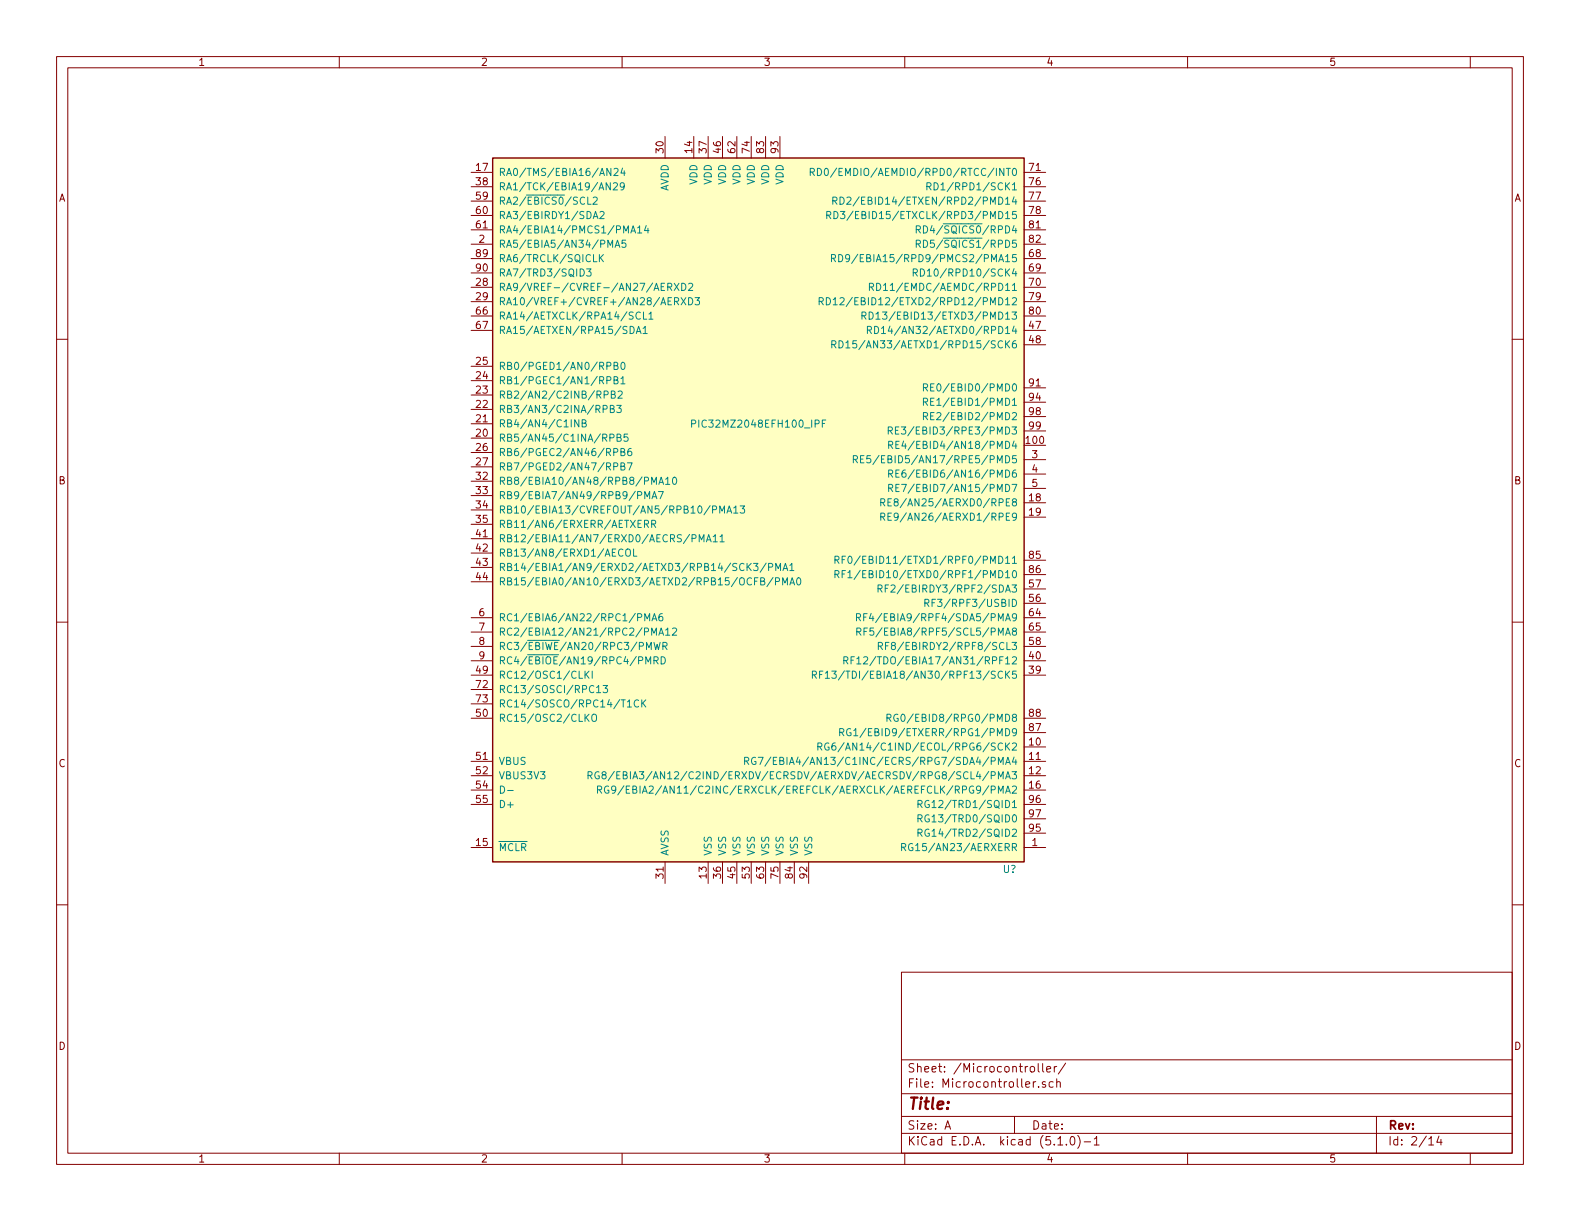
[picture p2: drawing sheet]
<svg xmlns="http://www.w3.org/2000/svg" width="279mm" height="216mm" viewBox="0 0 279 216" stroke-linecap="round" stroke-linejoin="round" font-family="sans-serif">
<g fill="none" stroke="#840000" stroke-width=".18">
<path d="M10 10h259.4v195.9h-259.4zM12 12h255.4v191.9h-255.4zM60 10v2M110 10v2M160 10v2M210 10v2M260 10v2M83.3 30.5h3.8M83.3 33h3.8M83.3 35.6h3.8M83.3 38.1h3.8M117.6 24.1v3.8"/>
<path d="M122.7 24.1v3.8M125.2 24.1v3.8M127.8 24.1v3.8M130.3 24.1v3.8M132.8 24.1v3.8M135.4 24.1v3.8M137.9 24.1v3.8M181.1 30.5h3.8M181.1 33h3.8M181.1 35.6h3.8M181.1 38.1h3.8M10 60h2"/>
<path d="M83.3 43.2h3.8M83.3 50.8h3.8M83.3 53.3h3.8M83.3 58.4h3.8M83.3 40.6h3.8M83.3 55.9h3.8M83.3 45.7h3.8M83.3 48.3h3.8M181.1 43.2h3.8M181.1 50.8h3.8M181.1 53.3h3.8M181.1 58.4h3.8"/>
<path d="M181.1 40.6h3.8M181.1 55.9h3.8M181.1 45.7h3.8M181.1 48.3h3.8M267.4 60h2M83.3 77.5h3.8M83.3 74.9h3.8M83.3 72.4h3.8M83.3 69.9h3.8M83.3 67.3h3.8M83.3 64.8h3.8M181.1 78.7h3.8"/>
<path d="M181.1 61h3.8M181.1 68.6h3.8M181.1 71.1h3.8M181.1 73.7h3.8M181.1 76.2h3.8M83.3 80h3.8M83.3 82.6h3.8M83.3 85.1h3.8M83.3 87.6h3.8M83.3 90.2h3.8M83.3 92.7h3.8M83.3 95.3h3.8"/>
<path d="M83.3 97.8h3.8M181.1 88.9h3.8M181.1 91.4h3.8M181.1 81.3h3.8M181.1 83.8h3.8M181.1 86.4h3.8M181.1 99.1h3.8M10 110h2M83.3 119.4h3.8M83.3 116.8h3.8M83.3 100.3h3.8M83.3 102.9h3.8"/>
<path d="M83.3 114.3h3.8M83.3 109.2h3.8M83.3 111.8h3.8M181.1 119.4h3.8M181.1 116.8h3.8M181.1 106.7h3.8M181.1 104.1h3.8M181.1 114.3h3.8M181.1 109.2h3.8M181.1 111.8h3.8M181.1 101.6h3.8M267.4 110h2"/>
<path d="M83.3 134.6h3.8M83.3 137.2h3.8M83.3 139.7h3.8M83.3 127h3.8M83.3 121.9h3.8M83.3 124.5h3.8M181.1 132.1h3.8M181.1 134.6h3.8M181.1 137.2h3.8M181.1 139.7h3.8M181.1 127h3.8M181.1 129.5h3.8"/>
<path d="M10 160h2M83.3 149.9h3.8M83.3 142.2h3.8M117.6 152.4v3.8M125.2 152.4v3.8M127.8 152.4v3.8M130.3 152.4v3.8M132.8 152.4v3.8M135.4 152.4v3.8M137.9 152.4v3.8M140.5 152.4v3.8M143 152.4v3.8"/>
<path d="M181.1 149.9h3.8M181.1 142.2h3.8M181.1 147.3h3.8M181.1 144.8h3.8M267.4 160h2M159.4 171.9h108v32h-108zM159.4 197.4h108M159.4 193.4h108M159.4 187.4h108M167.1 199.7l.5-1.5 .5 1.5M167.2 199.2h.8M179.4 197.4v3"/>
<path d="M182.2 188.7l.2-.1 .5 .1v.7l-.2 .2-.5-.2zM183.2 191.3l-.5 .2M183.6 188.1v1.3l.2 .2M183.7 192.1v.2M184.4 188.1v1.3l.2 .2M184.9 191.3h-.4l-.2 .2 .1 .2 .5 .1v.4h-.6M185.1 189.1l.7-.2-.1-.3h-.4l-.2 .2 .1 .7h.5M186.2 191.3h-.4l-.3 .2 .1 .6 .2 .2 .4-.1M186.4 188.6v1M186.9 191.4l.2-.1h.4v1M186.9 188.6l-.5 .2M186.9 190.8v1.5"/>
<path d="M188.4 188l-1.3 1.9M243.4 197.4v6.5M60 203.9v2M110 203.9v2M159.4 200.4h108M160 203.9v2M187.1 202.5h.8M188.6 202.3v.2M189.4 201.1l.3-.1a.94 .94 0 0 1 0 1.5 .82 .82 0 0 1-.3-1.4zM190.6 200.8a1.71 1.71 0 0 1 0 2.2M191.7 201.9h1.2M193.5 201.4l.4-.4v1.5"/>
<path d="M193.5 202.5h.9M210 203.9v2M252.7 201.4l.4-.4v1.5M252.7 202.5h.8M254.5 200.9l-.4 1.1h.9M254.8 201.5v1M260 203.9v2"/>
</g>
<path d="M87.1 27.9h94v124.5h-94z" fill="#ffffc2" stroke="#ffffc2" stroke-width=".18"/>
<path d="M87.1 27.9h94v124.5h-94z" fill="none" stroke="#840000" stroke-width=".25"/>
<g fill="none" stroke="#008484" stroke-width=".18">
<path d="M103.9 34.8v1.3h.6M104.9 35l.5-.2 .2 .4v.2l-.8 .7h.8M104.9 38.7l.4-1.3 .4 1.3M105 38.3h.6M106.1 37.5l.5-.1 .2 .3-.8 1h.8M107.9 32.3v1.3l-.7-1.3v1.3M108 29.8v1.2l-.7-1.2v1.2M108.5 32.4l.4-.1 .3 .4-.8 .9h.8M108.6 29.9l.5-.1 .2 .3-.1 .2-.7 .7h.8M110.1 29.7l-.3 .9h.8M110.4 32.9l-.2 .2h-.3l-.2-.2v-.5l.2-.1h.3l.2 .3a.97 .97 0 0 1-.2 .9l-.4 .1M110.4 30.2v.8"/>
<path d="M114.3 39.9l-.3 .9h.8M143.3 30.4h.6l.1-.2-.1-.3-.1-.1h-.5v1.2M143.6 30.4l.4 .6M144.6 29.8a.64 .64 0 0 1 .7 .6 .64 .64 0 0 1-.7 .6zM145.9 29.9l.2-.1a.69 .69 0 0 1 .4 .6 .69 .69 0 0 1-.4 .6l-.3-.2v-.2zM146.2 38l.7-.1v-.4l-.2-.1h-.5v1.3M146.5 38l.4 .7M147.3 35.5l.7-.1v-.4l-.7-.2v1.3M147.5 37.4a.64 .64 0 0 1 .7 .6 .64 .64 0 0 1-.7 .7zM147.6 35.5l.4 .6M148 29.7l-1.1 1.6M148.5 34.8a.64 .64 0 0 1 .8 .7 .64 .64 0 0 1-.8 .6z"/>
<path d="M148.6 37.4h.8l-.4 .5 .3 .1 .1 .4-.3 .3-.5-.2M149.8 35l.4-.2 .3 .4-.8 .9h.8M150.9 37.3l-1.1 1.7M151.9 34.8l-1 1.6M163.3 39.9a.64 .64 0 0 1 .7 .7 .64 .64 0 0 1-.7 .6zM163.9 33l.6-.1 .1-.2v-.3l-.2-.1h-.5v1.3M164.2 33l.4 .6M165.2 32.3a.64 .64 0 0 1 .7 .6 .64 .64 0 0 1-.7 .7zM102.6 47.5a.64 .64 0 0 1 .7 .7 .64 .64 0 0 1-.7 .6zM103.7 47.5h.8l-.4 .5 .4 .2-.1 .6h-.5l-.2-.1M105 45v1.3h.6M106 45v1.3"/>
<path d="M106.2 45.6l.5 .7M106.7 45l-.7 .7M107.5 43.7v-1.2l.4 .9 .4-.9v1.2M108.8 43.7l.4-1.2 .4 1.2M108.9 43.4h.6M110.6 42.5h-.6v.6l.2-.1 .4 .1v.5l-.1 .1-.5-.1M111.4 57.7a.64 .64 0 0 1 .7 .6 .64 .64 0 0 1-.7 .7zM111.6 41.2l.4-1.3 .4 1.3M111.7 40.8h.6M112.5 59l.4-1.3 .5 1.3M112.6 58.6h.6M112.8 40.3l.3-.4v1.3"/>
<path d="M112.8 41.2h.7M113.2 55.3a.6 .6 0 0 0-.8 .4 .6 .6 0 0 0 .6 .7l.2-.1M113.7 58.1l.4-.4v1.3M113.7 59h.8M113.8 55.2v1.2h.6M114.6 40.4v.8M114.8 55.5l.3-.3v1.2M114.8 56.4h.7M117.5 50.1h-.6v1.3h.6M118.1 50.7h.6v-.5l-.1-.1h-.5v1.3M118.4 50.7l.4 .7M119.2 50.1l.9 1.3"/>
<path d="M119.3 53.3l.7-.1v-.4l-.7-.2v1.3M119.6 53.3l.4 .6M120.1 50.1l-.9 1.3M120.4 52.6l.9 1.3M120.5 50.1a.64 .64 0 0 1 .8 .6 .64 .64 0 0 1-.8 .7zM121.3 52.6l-.9 1.3M121.8 50.2l.5-.1 .2 .3-.8 1h.8M121.8 52.6a.64 .64 0 0 1 .7 .7 .64 .64 0 0 1-.7 .6zM122.9 52.6h.8l-.4 .5 .3 .1v.6l-.1 .1-.6-.1M144.9 53.3l.6-.1 .1-.1-.1-.3-.2-.2h-.4v1.3M145.2 53.3l.4 .6M146.1 52.6a.64 .64 0 0 1 .8 .7 .64 .64 0 0 1-.8 .6z"/>
<path d="M147 45.7l.7-.1v-.5l-.2-.1h-.5v1.3M147.3 53l.4-.4v1.3M147.3 45.7l.5 .6M147.3 53.9h.8M148.3 45a.64 .64 0 0 1 .7 .6 .64 .64 0 0 1-.7 .7zM148.5 52.8l.5-.2 .2 .2 .1 .2-.1 .2-.7 .7h.8M150.2 45.6l-.2 .2-.4-.1-.1-.1 .1-.5 .2-.1h.2l.2 .3a.97 .97 0 0 1-.2 .9l-.4 .1M150.7 52.6l-1.1 1.6M151.7 45l-1.1 1.6M152.4 55.8h.6l.1-.5-.2-.1h-.5v1.2M152.7 55.8l.4 .6M153.4 58.4l.6-.1 .1-.5-.2-.1h-.5v1.3"/>
<path d="M153.7 55.2a.64 .64 0 0 1 .7 .6 .64 .64 0 0 1-.7 .6zM153.7 58.4l.4 .6M153.7 50.7h.7l.1-.2-.1-.3-.2-.1h-.5v1.3M154.1 50.7l.4 .7M154.7 57.7a.64 .64 0 0 1 .7 .6 .64 .64 0 0 1-.7 .7zM154.9 55.5l.4-.3v1.2M154.9 56.4h.7M155 50.1a.64 .64 0 0 1 .8 .6 .64 .64 0 0 1-.8 .7zM155.9 58.1l.3-.4v1.3M155.9 59h.7M161.5 48.2h.6l.1-.2v-.3l-.2-.2h-.5v1.3M161.8 48.2l.4 .6"/>
<path d="M162 40.6l.7-.1v-.4l-.7-.2v1.3M162 43.1l.7-.1v-.4l-.7-.1v1.2M162.3 40.6l.5 .6M162.3 43.1l.5 .6M162.8 47.5a.64 .64 0 0 1 .7 .7 .64 .64 0 0 1-.7 .6zM163.3 42.5a.64 .64 0 0 1 .7 .6 .64 .64 0 0 1-.7 .6zM102.4 74.2v1.3l-.8-1.3v1.3M102.9 74.8h.6l.1-.2v-.3l-.7-.1v1.3h.6l.1-.1 .1-.3-.3-.3M106.7 72.3h.6v-.5l-.2-.1h-.4v1.2M106.8 69.8l.6-.1 .1-.4-.2-.2h-.5v1.3M107.3 67.3l.6-.1 .1-.5-.2-.1h-.5v1.3M107.3 64.7h.6l.1-.5-.2-.1h-.5v1.2"/>
<path d="M107.8 77.4l.7-.1v-.4l-.7-.1v1.2M107.9 72.3l.6-.1 .1-.2-.1-.2-.6-.1v1.2h.5l.2-.1v-.3l-.3-.2M108.1 69.7h.5l.2-.2-.1-.2-.6-.2v1.3h.5l.2-.1v-.3l-.3-.3M108.5 80l.7-.1v-.5l-.2-.1h-.5v1.3M108.6 67.2h.5l.1-.2v-.3l-.6-.1v1.3h.5l.1-.2 .1-.3-.3-.2M108.6 64.7l.5-.1 .1-.2v-.2l-.6-.1v1.2h.5l.1-.1 .1-.3-.3-.2M109.1 71.7h.8l-.5 .5 .4 .1v.5l-.2 .1-.5-.1M109.1 77.4l.6-.1 .1-.2-.1-.2-.6-.1v1.2h.5l.2-.1 .1-.3-.3-.2M109.3 69.3l.5-.2 .2 .4v.2l-.8 .7h.8M109.8 67l.4-.4v1.3M109.8 79.9h.5l.2-.2-.1-.3-.6-.1v1.3h.5l.2-.2v-.3l-.3-.2M109.8 67.9h.7"/>
<path d="M109.9 64.2l.2-.1a.67 .67 0 0 1 .4 .6 .67 .67 0 0 1-.4 .6l-.2-.1-.1-.4zM111 76.8h-.6l-.1 .6 .5-.2 .3 .3v.3l-.3 .2-.5-.1M111.6 79.3l-.3 .1a.81 .81 0 0 0 0 1.2l.3-.1 .1-.5-.2-.2h-.2l-.3 .2M122.3 74.9h.6l.1-.2v-.3l-.2-.1h-.5v1.2M145.4 74.9h.4M146 74.3h-.6v1.2M147.1 60.9h.6l.1-.2v-.3l-.2-.2h-.5v1.3M147.4 60.9l.4 .6M148.4 60.2a.64 .64 0 0 1 .7 .7 .64 .64 0 0 1-.7 .6zM149.6 60.6l.3-.4v1.3M149.6 61.5h.7M151.5 60.2h-.6l-.1 .7 .2-.2 .5 .2v.5l-.2 .1-.5-.1"/>
<path d="M157.1 76.1h.6l.1-.2-.1-.3-.1-.1h-.5v1.3M157.1 78.7l.7-.1v-.4l-.2-.2h-.5v1.3M157.4 76.1l.4 .7M157.4 78.7l.5 .6M158.3 76.1h.5M158.4 78.6h.4M159 75.5h-.7v1.3h.7M159 78h-.6v1.3h.6M159.4 75.5h.8l-.5 .5 .4 .1 .1 .4-.3 .3-.5-.2M159.8 78l-.3 .9h.8M163.3 68.5l.7-.1v-.4l-.7-.1v1.2M163.3 71.1l.7-.1v-.5l-.7-.1v1.3"/>
<path d="M163.3 73.6l.7-.1v-.4l-.7-.2v1.3M163.6 68.5l.4 .6M163.6 71.1l.4 .6M163.6 73.6l.4 .6M164.6 68.5h.4M164.6 71h.4M164.6 73.6h.4M165.2 67.9h-.6v1.2h.6M165.2 70.4h-.6v1.3h.6M165.2 72.9h-.6v1.3h.6M108.5 82.5l.7-.1v-.4l-.2-.2h-.5v1.3M109.8 82.4h.5l.2-.2-.1-.2-.6-.2v1.3h.5l.2-.1v-.3l-.3-.3"/>
<path d="M110.2 97.2a.6 .6 0 0 0-.9 .4 .6 .6 0 0 0 .6 .7l.3-.1M110.7 97.3a.45 .45 0 0 1 .7 0 .88 .88 0 0 1-.2 1h-.4a1.07 1.07 0 0 1-.1-1zM110.9 81.8h.9l-.5 1.3M112 97.1v1.2h.6M112.8 87.6l.6-.1 .1-.1-.1-.4-.2-.1h-.4v1.3M114 92.7l.6-.1v-.5l-.1-.1h-.5v1.3M114 88.2v-1.3l.5 .9 .4-.9v1.3M114.3 92.7l.4 .6M115.2 85.6v-1.2l.4 .9 .5-.9v1.2M115.2 92.7l.6-.1 .1-.5-.2-.1h-.5v1.3M115.3 88.2l.4-1.3 .5 1.3M115.4 87.8h.6"/>
<path d="M115.5 92.7l.5 .6M116.4 86.9h.9l-.6 1.3M116.5 85.6l.4-1.2 .4 1.2M116.6 85.3h.6M117.7 84.7l.4-.3v1.2M117.7 85.6h.7M119 84.5l.2-.1a.67 .67 0 0 1 .5 .6 .67 .67 0 0 1-.5 .6l-.2-.2-.1-.2zM122.4 95.2l.6-.1v-.4l-.1-.2h-.5v1.3M123.6 95.8v-1.3l.5 1 .4-1v1.3M124.9 95.8l.4-1.3 .5 1.3M125 95.5h.6M126 90.1l.7-.1v-.4l-.2-.1h-.5v1.2"/>
<path d="M126.1 94.9l.4-.4v1.3M126.1 95.8h.7M127.3 90.7v-1.2l.4 .9 .4-.9v1.2M127.3 94.9l.4-.4v1.3M127.3 95.8h.8M128.5 90.7l.5-1.2 .4 1.2M128.7 90.4h.6M129.7 89.8l.4-.3v1.2M129.7 90.7h.8M130.9 89.5h.8l-.4 .4 .3 .2v.6h-.5l-.2-.1M132.8 99.6l-.7 .8M133.2 99.6h.8l-.4 .5 .4 .1-.1 .6-.5 .1-.2-.1"/>
<path d="M135.5 99.6l-1.1 1.6M139.7 100l.3-.4v1.3M147.7 99l.6-.1v-.4l-.2-.2h-.4v1.3M148 99l.4 .6M148.9 99h.4M149.5 98.3h-.6v1.3M150.1 98.5l.1-.2a.67 .67 0 0 1 .5 .7 .67 .67 0 0 1-.5 .6l-.3-.5zM150.9 81.2h.6l.1-.2v-.3l-.2-.1h-.5v1.2M151.2 81.2l.4 .6M152.1 98.3l-1.1 1.6M152.2 81.2h.4M152.8 80.6h-.6v1.2h.6"/>
<path d="M153.9 80.6h-.6v.6l.4-.1 .3 .2v.3l-.3 .2-.4-.1M155.4 80.5l-1 1.6M155.8 88.8h.6v-.5l-.2-.1h-.4v1.3M155.8 91.4l.6-.1v-.4l-.2-.2h-.4v1.3M156.1 88.8l.4 .7M156.1 91.4l.4 .6M157 88.8h.4M157 91.3h.4M157.1 83.8l.7-.1v-.5l-.2-.1h-.5v1.3M157.1 86.3l.7-.1v-.4l-.2-.2h-.5v1.3M157.4 83.8l.5 .6M157.4 86.3l.5 .6"/>
<path d="M157.6 88.2h-.6v1.3h.6M157.6 90.7h-.6v1.3h.6M158.3 88.7l-.1-.1v-.3l.4-.1 .2 .1v.3l-.6 .2-.1 .2v.2l.2 .3h.3l.2-.3v-.4l-.2-.1M158.4 83.7h.4M158.4 86.3h.4M158.8 91.3l-.2 .2h-.4l-.1-.2 .1-.4 .1-.2h.3l.2 .3a.97 .97 0 0 1-.2 .9l-.4 .1M159 83.1h-.6v1.3h.6M159 85.6h-.6v1.3h.6M159.4 85.6h.9l-.6 1.3M160.1 83.1h-.2a.79 .79 0 0 0-.2 1.3l.5-.1v-.6l-.5-.1-.2 .2M102.4 118.7v1.2h.6M103.5 118.7v1.2"/>
<path d="M103.6 119.2l.6 .7M104.2 118.7l-.7 .7M104.7 118.7v1.2M112.8 109.2l.6-.1 .1-.2-.1-.3-.2-.1h-.4v1.3M114 109.8v-1.3l.5 .9 .4-.9v1.3M114.2 117.4v-1.3l.4 .9 .5-.9v1.3M114.3 114.9v-1.3l.5 .9 .4-.9v1.3M115.2 112.3v-1.3l.4 1 .5-1v1.3M115.3 109.8l.4-1.3 .5 1.3M115.4 109.4h.6M115.6 113.6l.4 1.3 .2-1 .2 1 .3-1.3M115.6 116.8l.7-.1v-.4l-.1-.2h-.6v1.3"/>
<path d="M116 116.8l.4 .6M116.5 112.3l.4-1.3 .4 1.3M116.6 112h.6M116.9 116.1a.64 .64 0 0 1 .8 .7 .64 .64 0 0 1-.8 .6zM117.1 108.5l-.4 .1a.87 .87 0 0 0 0 1.2l.5-.1v-.6l-.5-.1-.2 .2M117.2 114.2l.7-.1v-.4l-.7-.1v1.3M117.5 114.2l.5 .7M117.7 111.4l.4-.4v1.3M117.7 112.3h.7M118.9 111.2l.5-.2 .3 .4-.8 .9h.8M132.3 100.2l.5 .7M134.5 102.8l.6-.1 .1-.2-.1-.2-.6-.1v1.2h.5l.2-.1 .1-.3-.3-.2"/>
<path d="M135.9 100.3l.6-.1 .2-.1-.1-.4-.2-.1h-.5v1.3M136.7 102.1l-1.1 1.6M137.1 102.8h.6l.1-.5-.2-.1h-.5v1.2M137.2 100.9v-1.3l.4 .9 .4-.9v1.3M138.4 103.4v-1.2l.4 .9 .4-.9v1.2M138.5 100.9l.4-1.3 .4 1.3M138.6 100.5h.6M139.7 103.4l.4-1.2 .4 1.2M139.7 100.9h.7M139.8 103.1h.6M141 102.3l.2-.1a.67 .67 0 0 1 .4 .6 .67 .67 0 0 1-.4 .6l-.3-.5zM143.7 119.3l.6-.1v-.4l-.2-.1h-.4v1.2"/>
<path d="M143.9 119.3l.5 .6M144.9 119.3h.4M145.5 118.7h-.6v1.2M145.9 119l.4-.3v1.2M145.9 119.9h.8M147.1 118.7h.8l-.4 .5 .3 .1v.5l-.1 .1-.6-.1M147.7 101.5l.6-.1v-.4l-.2-.1h-.4v1.3M148 101.5l.4 .7M148.9 101.5h.4M149.2 116.8l.7-.1v-.4l-.2-.2h-.5v1.3M149.3 118.6l-1 1.6M149.5 100.9h-.6v1.3"/>
<path d="M149.5 116.8l.4 .6M149.9 101.2l.4-.3v1.3M149.9 102.2h.8M150.5 116.7h.4M151.1 116.1h-.6v1.3M151.5 109.2l.6-.1v-.5l-.2-.1h-.4v1.3M151.5 116.5l.4-.4v1.3M151.5 111.7h.6l.1-.2v-.3l-.2-.2h-.5v1.3M151.5 117.4h.7M151.8 109.2l.4 .6M151.8 111.7l.4 .6M152.1 100.8l-1.1 1.7"/>
<path d="M152.7 116.3l.5-.2 .2 .4v.2l-.7 .7h.7M152.7 109.1h.4M152.8 111.7h.4M153.3 108.5h-.6v1.3M153.4 111h-.6v1.3M154.1 108.5l-.4 .8h.8M154.4 108.9v.9M154.5 111h-.6l-.1 .7 .2-.2 .5 .2v.5l-.2 .1-.5-.1M155.3 104.1l.6-.1v-.4l-.1-.2h-.5v1.3M155.3 114.2h.6l.2-.2-.1-.3-.2-.1h-.5v1.3M155.6 104.1l.4 .6M155.6 114.2l.5 .7"/>
<path d="M155.9 108.5l-1.1 1.6M156 111l-1.1 1.6M156.5 104h.4M156.6 114.2h.4M157.1 103.4h-.6v1.3M157.2 113.6h-.6v1.3M157.6 103.6l.4-.2 .3 .4-.8 .9h.8M157.9 114.1l-.2-.1v-.3l.4-.1 .2 .1v.3l-.6 .2-.1 .2v.2l.3 .3h.2l.2-.3v-.4l-.2-.1M163.6 106.6h.6v-.5l-.2-.1h-.4v1.2M163.9 106.6l.4 .6M164.8 106.6h.5M165.4 106h-.6v1.2"/>
<path d="M88.5 139a.64 .64 0 0 1 .7 .6 .64 .64 0 0 1-.7 .7zM89.8 139.8h1M103.6 126.8l.6 .8M104 137.1l.6-.1v-.4l-.1-.2h-.5v1.3M104.2 126.3l-.7 .7M104.3 137.1l.4 .6M104.7 126.5l.3-.2a.44 .44 0 0 1 .5 .4l-.1 .7-.2 .2-.4-.1a1 1 0 0 1-.1-1zM105.5 121.6l.4-.4v1.3M105.5 122.5h.7M105.7 139.6l.6-.1v-.4l-.6-.1v1.3M105.9 136.5a.59 .59 0 0 0-.7 .6 .59 .59 0 0 0 .7 .6l.1-.5h-.3M106 139.6l.4 .7"/>
<path d="M106.7 121.2h.7l-.4 .5 .4 .1v.5l-.2 .2-.5-.1M106.7 137l-.2-.3 .2-.3h.2l.3 .3-.1 .2-.5 .2-.1 .1v.3l.2 .2h.4l.1-.2v-.3l-.3-.2M107.6 139.1a.59 .59 0 0 0-.7 .5 .59 .59 0 0 0 .7 .6l.1-.5h-.3M108.6 136.4l-1.1 1.6M108.9 139.5l-.3 .3h-.2l-.2-.3v-.4l.2-.1 .4 .1a.84 .84 0 0 1-.3 1.2h-.2M109.1 137.1h.4M109.7 136.4h-.6v1.3h.6M110.2 137.1l.5-.1 .2-.2-.1-.2-.6-.2v1.3h.5l.2-.1v-.3l-.3-.2M110.3 138.9l-1.1 1.7M110.7 139.6h.5M110.9 125h.8M111.4 139h-.7v1.3h.7"/>
<path d="M111.5 136.4v1.3M111.9 137.7l.4-1.3 .5 1.3M111.9 139.6l.5-.1 .2-.2-.1-.2-.6-.1v1.3h.5l.2-.2v-.3l-.3-.2M112 137.4h.6M112.9 123.9a.6 .6 0 0 0-.8 .4 .6 .6 0 0 0 .6 .7l.2-.1M113.5 123.7v1.3M113.7 124.3l.5 .7M114.2 123.7l-.7 .8M131.7 134.6l.6-.1 .1-.2-.1-.3-.1-.1h-.5v1.3M132 134.6l.4 .6M133.6 134a.59 .59 0 0 0-.7 .6 .59 .59 0 0 0 .7 .5l.1-.5h-.3M134.1 133.9h.9l-.6 1.3"/>
<path d="M136.3 133.9l-1 1.6M136.8 134.5h.4M137.4 133.9h-.6v1.3h.6M137.9 134.5h.6l.1-.2-.1-.3-.6-.1v1.3h.5l.2-.1v-.4l-.3-.2M144.6 132l.7-.1v-.4l-.2-.1h-.5v1.2M144.9 132l.4 .6M146.6 131.4a.59 .59 0 0 0-.8 .6 .59 .59 0 0 0 .8 .6v-.5h-.2M147.7 131.4h-.2a.79 .79 0 0 0-.2 1.2h.4l.1-.5-.2-.2h-.3l-.2 .2M148.5 129.5l.6-.1 .1-.1-.1-.3-.1-.2h-.5v1.3M148.8 129.5l.4 .6M149.3 131.3l-1.1 1.6M150.4 128.9a.59 .59 0 0 0-.7 .6 .59 .59 0 0 0 .7 .5l.1-.4h-.3"/>
<path d="M151 129.2l.3-.4v1.3M151 130.1h.7M156.8 126.9l.7-.1v-.4l-.2-.1h-.5v1.3M157.1 126.9l.5 .7M158.8 126.4a.59 .59 0 0 0-.8 .5 .59 .59 0 0 0 .8 .6v-.5h-.2M159.4 126.4l.2-.1a.67 .67 0 0 1 .5 .6 .67 .67 0 0 1-.5 .7l-.3-.5zM179 139.1l.5-.1 .2 .1 .1 .2-.1 .2-.7 .8h.8M159.4 149.8h.6l.2-.2-.1-.3-.2-.2h-.5v1.3M159.7 149.8l.5 .6M161.4 149.2a.59 .59 0 0 0-.8 .6 .59 .59 0 0 0 .8 .6v-.5h-.2M162.3 147.3l.6-.1 .2-.2-.1-.3-.2-.1h-.5v1.3M162.3 142.2l.6-.1 .2-.1-.1-.3-.2-.2h-.5v1.3"/>
<path d="M162.3 144.7h.6l.2-.2-.1-.3-.2-.1h-.5v1.2M162.6 147.3l.5 .6M162.6 142.2l.5 .6M162.6 144.7l.5 .6M164.3 146.7a.59 .59 0 0 0-.8 .6 .59 .59 0 0 0 .8 .5v-.5h-.2M164.3 141.6a.59 .59 0 0 0-.8 .6 .59 .59 0 0 0 .8 .5v-.4h-.2M164.3 144.1a.59 .59 0 0 0-.8 .6 .59 .59 0 0 0 .8 .6v-.5h-.2"/>
</g>
<text font-size="2.8" fill="#840000" x="160.4" y="196.2">Title:</text>
<g font-size="2.1" fill="#840000">
<text x="160.4" y="189.6">Sheet: /Microcontroller/</text>
<text x="160.4" y="192.3">File: Microcontroller.sch</text>
<text x="160.4" y="202.5">KiCad E.D.A. kicad (5.1.0)-1</text>
<text x="160.4" y="199.7">Size: A</text>
<text x="182.4" y="199.7">Date:</text>
<text x="245.4" y="199.7">Rev:</text>
<text x="245.4" y="202.5">Id: 2/14</text>
</g>
<g font-size="1.8" fill="#840000">
<text x="35" y="11.6">1</text>
<text x="85" y="11.6">2</text>
<text x="135" y="11.6">3</text>
<text x="185" y="11.6">4</text>
<text x="235" y="11.6">5</text>
<text x="117.3" y="27" transform="rotate(-90 117.3 27)">30</text>
<text x="122.4" y="27" transform="rotate(-90 122.4 27)">14</text>
<text x="125" y="27" transform="rotate(-90 125 27)">37</text>
<text x="127.5" y="27" transform="rotate(-90 127.5 27)">46</text>
<text x="130" y="27" transform="rotate(-90 130 27)">62</text>
<text x="132.6" y="27" transform="rotate(-90 132.6 27)">74</text>
<text x="135.1" y="27" transform="rotate(-90 135.1 27)">83</text>
<text x="137.7" y="27" transform="rotate(-90 137.7 27)">93</text>
<text x="10.4" y="35.6">A</text>
<text x="84.3" y="30.2">17</text>
<text x="84.3" y="32.8">38</text>
<text x="84.3" y="35.3">59</text>
<text x="182" y="30.2">71</text>
<text x="182" y="32.8">76</text>
<text x="182" y="35.3">77</text>
<text x="267.8" y="35.6">A</text>
<text x="84.3" y="37.8">60</text>
<text x="84.3" y="40.4">61</text>
<text x="182" y="37.8">78</text>
<text x="182" y="40.4">81</text>
<text x="84.3" y="45.5">89</text>
<text x="84.7" y="42.9">2</text>
<text x="182" y="45.5">68</text>
<text x="182" y="42.9">82</text>
<text x="84.3" y="50.5">28</text>
<text x="84.3" y="53.1">29</text>
<text x="84.3" y="48">90</text>
<text x="182" y="48">69</text>
<text x="182" y="50.5">70</text>
<text x="182" y="53.1">79</text>
<text x="84.3" y="55.6">66</text>
<text x="84.3" y="58.2">67</text>
<text x="182" y="58.2">47</text>
<text x="182" y="55.6">80</text>
<text x="84.3" y="64.5">25</text>
<text x="182" y="60.7">48</text>
<text x="84.3" y="69.6">23</text>
<text x="84.3" y="67.1">24</text>
<text x="182" y="68.3">91</text>
<text x="182" y="70.9">94</text>
<text x="84.3" y="77.2">20</text>
<text x="84.3" y="74.7">21</text>
<text x="84.3" y="72.1">22</text>
<text x="182" y="73.4">98</text>
<text x="182" y="75.9">99</text>
<text x="84.3" y="79.8">26</text>
<text x="84.3" y="82.3">27</text>
<text x="181.5" y="78.5">100</text>
<text x="182.5" y="81">3</text>
<text x="182.5" y="83.6">4</text>
<text x="10.4" y="85.6">B</text>
<text x="84.3" y="84.8">32</text>
<text x="84.3" y="87.4">33</text>
<text x="84.3" y="89.9">34</text>
<text x="182" y="88.6">18</text>
<text x="182.5" y="86.1">5</text>
<text x="267.8" y="85.6">B</text>
<text x="84.3" y="92.5">35</text>
<text x="84.3" y="95">41</text>
<text x="182" y="91.2">19</text>
<text x="84.3" y="97.5">42</text>
<text x="84.3" y="100.1">43</text>
<text x="182" y="98.8">85</text>
<text x="182" y="101.3">86</text>
<text x="84.3" y="102.6">44</text>
<text x="182" y="106.4">56</text>
<text x="182" y="103.9">57</text>
<text x="84.7" y="109">6</text>
<text x="84.7" y="111.5">7</text>
<text x="182" y="109">64</text>
<text x="182" y="111.5">65</text>
<text x="84.3" y="119.1">49</text>
<text x="84.7" y="114">8</text>
<text x="84.7" y="116.6">9</text>
<text x="182" y="119.1">39</text>
<text x="182" y="116.6">40</text>
<text x="182" y="114">58</text>
<text x="84.3" y="121.7">72</text>
<text x="84.3" y="124.2">73</text>
<text x="84.3" y="126.7">50</text>
<text x="182" y="131.8">10</text>
<text x="182" y="129.3">87</text>
<text x="182" y="126.7">88</text>
<text x="10.4" y="135.6">C</text>
<text x="84.3" y="134.4">51</text>
<text x="84.3" y="136.9">52</text>
<text x="182" y="134.4">11</text>
<text x="182" y="136.9">12</text>
<text x="267.8" y="135.6">C</text>
<text x="84.3" y="139.4">54</text>
<text x="84.3" y="142">55</text>
<text x="182" y="139.4">16</text>
<text x="182" y="142">96</text>
<text x="84.3" y="149.6">15</text>
<text x="182" y="147.1">95</text>
<text x="182" y="144.5">97</text>
<text x="182.5" y="149.6">1</text>
<text x="117.3" y="155.3" transform="rotate(-90 117.3 155.3)">31</text>
<text x="125" y="155.3" transform="rotate(-90 125 155.3)">13</text>
<text x="127.5" y="155.3" transform="rotate(-90 127.5 155.3)">36</text>
<text x="130" y="155.3" transform="rotate(-90 130 155.3)">45</text>
<text x="132.6" y="155.3" transform="rotate(-90 132.6 155.3)">53</text>
<text x="135.1" y="155.3" transform="rotate(-90 135.1 155.3)">63</text>
<text x="137.7" y="155.3" transform="rotate(-90 137.7 155.3)">75</text>
<text x="140.2" y="155.3" transform="rotate(-90 140.2 155.3)">84</text>
<text x="142.7" y="155.3" transform="rotate(-90 142.7 155.3)">92</text>
<text x="10.4" y="185.6">D</text>
<text x="267.8" y="185.6">D</text>
<text x="35" y="205.5">1</text>
<text x="85" y="205.5">2</text>
<text x="135" y="205.5">3</text>
<text x="185" y="205.5">4</text>
<text x="235" y="205.5">5</text>
</g>
<g font-size="1.8" fill="#008484">
<text x="88.1" y="31.1">RA0/TMS/EBIA16/AN24</text>
<text x="88.1" y="33.7">RA1/TCK/EBIA19/AN29</text>
<text x="118.2" y="34" transform="rotate(-90 118.2 34)">AVDD</text>
<text x="123.3" y="32.7" transform="rotate(-90 123.3 32.7)">VDD</text>
<text x="125.9" y="32.7" transform="rotate(-90 125.9 32.7)">VDD</text>
<text x="128.4" y="32.7" transform="rotate(-90 128.4 32.7)">VDD</text>
<text x="130.9" y="32.7" transform="rotate(-90 130.9 32.7)">VDD</text>
<text x="133.5" y="32.7" transform="rotate(-90 133.5 32.7)">VDD</text>
<text x="136" y="32.7" transform="rotate(-90 136 32.7)">VDD</text>
<text x="138.6" y="32.7" transform="rotate(-90 138.6 32.7)">VDD</text>
<text x="147.8" y="31.1">RD0/EMDIO/AEMDIO/RPD0/RTCC/INT0</text>
<text x="166.1" y="33.7">RD1/RPD1/SCK1</text>
<text x="88.1" y="36.2">RA2/EBICS0/SCL2</text>
<text x="88.1" y="38.7">RA3/EBIRDY1/SDA2</text>
<text x="88.1" y="41.3">RA4/EBIA14/PMCS1/PMA14</text>
<text x="150.7" y="38.7">RD3/EBID15/ETXCLK/RPD3/PMD15</text>
<text x="151.9" y="36.2">RD2/EBID14/ETXEN/RPD2/PMD14</text>
<text x="164.4" y="41.3">RD4/SQICS0/RPD4</text>
<text x="88.1" y="43.8">RA5/EBIA5/AN34/PMA5</text>
<text x="88.1" y="46.4">RA6/TRCLK/SQICLK</text>
<text x="151.7" y="46.4">RD9/EBIA15/RPD9/PMCS2/PMA15</text>
<text x="164.4" y="43.8">RD5/SQICS1/RPD5</text>
<text x="88.1" y="51.4">RA9/VREF-/CVREF-/AN27/AERXD2</text>
<text x="88.1" y="54">RA10/VREF+/CVREF+/AN28/AERXD3</text>
<text x="88.1" y="48.9">RA7/TRD3/SQID3</text>
<text x="150.1" y="54">RD12/EBID12/ETXD2/RPD12/PMD12</text>
<text x="156.7" y="51.4">RD11/EMDC/AEMDC/RPD11</text>
<text x="164.2" y="48.9">RD10/RPD10/SCK4</text>
<text x="88.1" y="56.5">RA14/AETXCLK/RPA14/SCL1</text>
<text x="88.1" y="59.1">RA15/AETXEN/RPA15/SDA1</text>
<text x="156.3" y="56.5">RD13/EBID13/ETXD3/PMD13</text>
<text x="156.9" y="59.1">RD14/AN32/AETXD0/RPD14</text>
<text x="88.1" y="65.4">RB0/PGED1/AN0/RPB0</text>
<text x="151.7" y="61.6">RD15/AN33/AETXD1/RPD15/SCK6</text>
<text x="88.1" y="70.5">RB2/AN2/C2INB/RPB2</text>
<text x="88.1" y="67.9">RB1/PGEC1/AN1/RPB1</text>
<text x="165.5" y="69.2">RE0/EBID0/PMD0</text>
<text x="165.5" y="71.8">RE1/EBID1/PMD1</text>
<text x="88.1" y="75.6">RB4/AN4/C1INB</text>
<text x="88.1" y="73">RB3/AN3/C2INA/RPB3</text>
<text x="123.3" y="75.6">PIC32MZ2048EFH100_IPF</text>
<text x="160.4" y="76.8">RE3/EBID3/RPE3/PMD3</text>
<text x="165.5" y="74.3">RE2/EBID2/PMD2</text>
<text x="88.1" y="78.1">RB5/AN45/C1INA/RPB5</text>
<text x="88.1" y="80.6">RB6/PGEC2/AN46/RPB6</text>
<text x="88.1" y="83.2">RB7/PGED2/AN47/RPB7</text>
<text x="155.4" y="81.9">RE5/EBID5/AN17/RPE5/PMD5</text>
<text x="160.5" y="79.4">RE4/EBID4/AN18/PMD4</text>
<text x="88.1" y="85.7">RB8/EBIA10/AN48/RPB8/PMA10</text>
<text x="88.1" y="88.3">RB9/EBIA7/AN49/RPB9/PMA7</text>
<text x="158.9" y="89.5">RE8/AN25/AERXD0/RPE8</text>
<text x="160.5" y="84.5">RE6/EBID6/AN16/PMD6</text>
<text x="160.5" y="87">RE7/EBID7/AN15/PMD7</text>
<text x="88.1" y="90.8">RB10/EBIA13/CVREFOUT/AN5/RPB10/PMA13</text>
<text x="88.1" y="93.3">RB11/AN6/ERXERR/AETXERR</text>
<text x="88.1" y="95.9">RB12/EBIA11/AN7/ERXD0/AECRS/PMA11</text>
<text x="158.9" y="92.1">RE9/AN26/AERXD1/RPE9</text>
<text x="88.1" y="98.4">RB13/AN8/ERXD1/AECOL</text>
<text x="88.1" y="101">RB14/EBIA1/AN9/ERXD2/AETXD3/RPB14/SCK3/PMA1</text>
<text x="152.5" y="99.7">RF0/EBID11/ETXD1/RPF0/PMD11</text>
<text x="88.1" y="103.5">RB15/EBIA0/AN10/ERXD3/AETXD2/RPB15/OCFB/PMA0</text>
<text x="152.5" y="102.2">RF1/EBID10/ETXD0/RPF1/PMD10</text>
<text x="158.4" y="104.8">RF2/EBIRDY3/RPF2/SDA3</text>
<text x="165.7" y="107.3">RF3/RPF3/USBID</text>
<text x="88.1" y="109.9">RC1/EBIA6/AN22/RPC1/PMA6</text>
<text x="88.1" y="112.4">RC2/EBIA12/AN21/RPC2/PMA12</text>
<text x="155.4" y="109.9">RF4/EBIA9/RPF4/SDA5/PMA9</text>
<text x="155.6" y="112.4">RF5/EBIA8/RPF5/SCL5/PMA8</text>
<text x="88.1" y="114.9">RC3/EBIWE/AN20/RPC3/PMWR</text>
<text x="88.1" y="117.5">RC4/EBIOE/AN19/RPC4/PMRD</text>
<text x="153.8" y="117.5">RF12/TDO/EBIA17/AN31/RPF12</text>
<text x="158.6" y="114.9">RF8/EBIRDY2/RPF8/SCL3</text>
<text x="88.1" y="120">RC12/OSC1/CLKI</text>
<text x="88.1" y="122.6">RC13/SOSCI/RPC13</text>
<text x="88.1" y="125.1">RC14/SOSCO/RPC14/T1CK</text>
<text x="149.5" y="120">RF13/TDI/EBIA18/AN30/RPF13/SCK5</text>
<text x="88.1" y="127.6">RC15/OSC2/CLKO</text>
<text x="152.4" y="130.2">RG1/EBID9/ETXERR/RPG1/PMD9</text>
<text x="160" y="127.6">RG0/EBID8/RPG0/PMD8</text>
<text x="88.1" y="135.3">VBUS</text>
<text x="88.1" y="137.8">VBUS3V3</text>
<text x="112.8" y="137.8">RG8/EBIA3/AN12/C2IND/ERXDV/ECRSDV/AERXDV/AECRSDV/RPG8/SCL4/PMA3</text>
<text x="138.6" y="135.3">RG7/EBIA4/AN13/C1INC/ECRS/RPG7/SDA4/PMA4</text>
<text x="149.7" y="132.7">RG6/AN14/C1IND/ECOL/RPG6/SCK2</text>
<text x="88.1" y="142.9">D+</text>
<text x="113.5" y="140.3">RG9/EBIA2/AN11/C2INC/ERXCLK/EREFCLK/AERXCLK/AEREFCLK/RPG9/PMA2</text>
<text x="164.6" y="142.9">RG12/TRD1/SQID1</text>
<text x="164.6" y="148">RG14/TRD2/SQID2</text>
<text x="164.6" y="145.4">RG13/TRD0/SQID0</text>
<text x="88.1" y="150.5">MCLR</text>
<text x="118.2" y="151.4" transform="rotate(-90 118.2 151.4)">AVSS</text>
<text x="125.9" y="151.4" transform="rotate(-90 125.9 151.4)">VSS</text>
<text x="128.4" y="151.4" transform="rotate(-90 128.4 151.4)">VSS</text>
<text x="130.9" y="151.4" transform="rotate(-90 130.9 151.4)">VSS</text>
<text x="133.5" y="151.4" transform="rotate(-90 133.5 151.4)">VSS</text>
<text x="136" y="151.4" transform="rotate(-90 136 151.4)">VSS</text>
<text x="138.6" y="151.4" transform="rotate(-90 138.6 151.4)">VSS</text>
<text x="141.1" y="151.4" transform="rotate(-90 141.1 151.4)">VSS</text>
<text x="143.6" y="151.4" transform="rotate(-90 143.6 151.4)">VSS</text>
<text x="161.3" y="150.5">RG15/AN23/AERXERR</text>
<text x="177.4" y="154.4">U?</text>
</g>
</svg>
